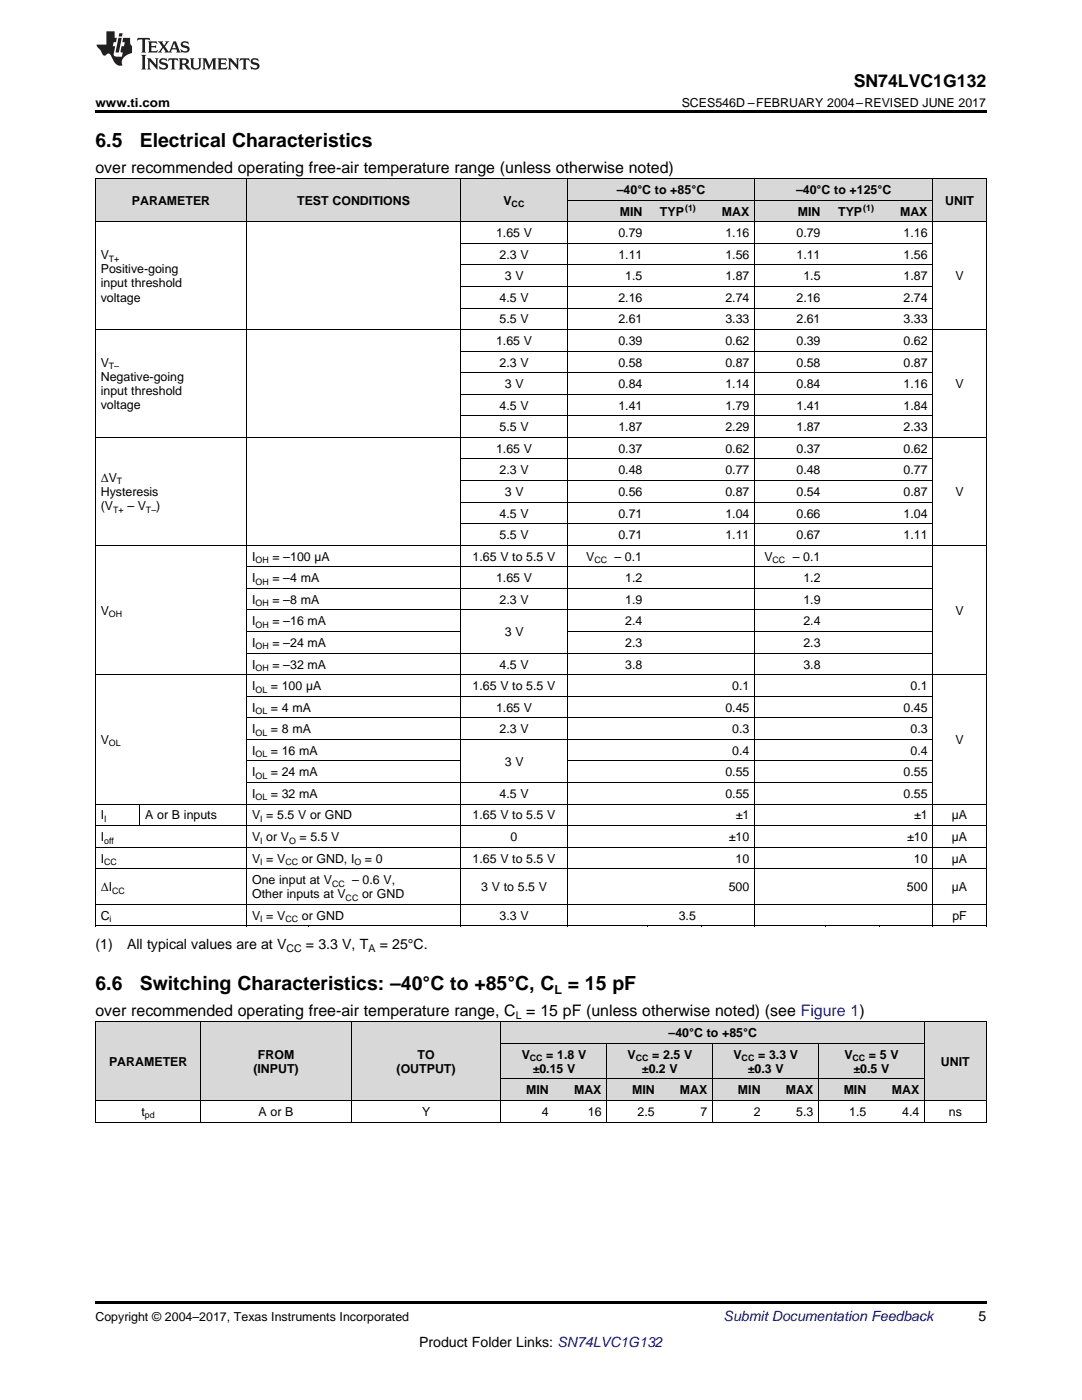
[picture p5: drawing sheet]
<svg xmlns="http://www.w3.org/2000/svg" width="216mm" height="279mm" viewBox="0 0 216 279" stroke-linecap="round" stroke-linejoin="round" font-family="sans-serif">
<g fill="#d8d8d8">
<path d="M19 203.9h21.1v15.8h-21.1z"/>
<path d="M40.1 203.9h30v15.8h-30z"/>
<path d="M70.1 203.9h29.9v15.8h-29.9z"/>
<path d="M184.5 203.9h12.3v15.8h-12.3z"/>
<path d="M100 215.4h10.6v4.3h-10.6z"/>
<path d="M110.6 215.4h10.5v4.3h-10.5z"/>
<path d="M121.1 215.4h10.6v4.3h-10.6z"/>
<path d="M131.7 215.4h10.6v4.3h-10.6z"/>
<path d="M142.3 215.4h10.5v4.3h-10.5z"/>
<path d="M152.8 215.4h10.6v4.3h-10.6z"/>
<path d="M163.4 215.4h10.6v4.3h-10.6z"/>
<path d="M174 215.4h10.5v4.3h-10.5z"/>
<path d="M100 208.2h10.6v7.2h-10.6z"/>
<path d="M110.6 208.2h10.5v7.2h-10.5z"/>
<path d="M121.1 208.2h10.6v7.2h-10.6z"/>
<path d="M131.7 208.2h10.6v7.2h-10.6z"/>
<path d="M142.3 208.2h10.5v7.2h-10.5z"/>
<path d="M152.8 208.2h10.6v7.2h-10.6z"/>
<path d="M163.4 208.2h10.6v7.2h-10.6z"/>
<path d="M174 208.2h10.5v7.2h-10.5z"/>
<path d="M100 203.9h10.6v4.3h-10.6z"/>
<path d="M110.6 203.9h10.5v4.3h-10.5z"/>
<path d="M121.1 203.9h10.6v4.3h-10.6z"/>
<path d="M131.7 203.9h10.6v4.3h-10.6z"/>
<path d="M142.3 203.9h10.5v4.3h-10.5z"/>
<path d="M152.8 203.9h10.6v4.3h-10.6z"/>
<path d="M163.4 203.9h10.6v4.3h-10.6z"/>
<path d="M174 203.9h10.5v4.3h-10.5z"/>
<path d="M19 35.7h8.9v8.6h-8.9z"/>
<path d="M27.9 35.7h21.3v8.6h-21.3z"/>
<path d="M49.2 35.7h12.5v8.6h-12.5z"/>
<path d="M61.7 35.7h30.2v8.6h-30.2z"/>
<path d="M91.9 35.7h21.4v8.6h-21.4z"/>
<path d="M186.2 35.7h10.6v8.6h-10.6z"/>
<path d="M113.3 40h16v4.3h-16z"/>
<path d="M129.3 40h10.6v4.3h-10.6z"/>
<path d="M139.9 40h10.7v4.3h-10.7z"/>
<path d="M150.6 40h14.2v4.3h-14.2z"/>
<path d="M164.8 40h10.7v4.3h-10.7z"/>
<path d="M175.5 40h10.7v4.3h-10.7z"/>
<path d="M113.3 35.7h16v4.3h-16z"/>
<path d="M129.3 35.7h10.6v4.3h-10.6z"/>
<path d="M139.9 35.7h10.7v4.3h-10.7z"/>
<path d="M150.6 35.7h14.2v4.3h-14.2z"/>
<path d="M164.8 35.7h10.7v4.3h-10.7z"/>
<path d="M175.5 35.7h10.7v4.3h-10.7z"/>
</g>
<g fill="#000">
<path d="M19 22h177.8v.5h-177.8zM19 184.8l.2 .1zM49.1 184.8l.1 .1zM61.6 184.8l.1 .1zM91.8 184.8l.1 .1zM113.2 184.8l.1 .1zM129.2 184.8l.1 .1zM139.8 184.8l.1 .1zM150.5 184.8l.1 .1zM164.7 184.8l.1 .1zM175.4 184.8l.1 .1zM186.1 184.8l.1 .1z"/>
<path d="M196.7 184.8l.1 .1zM19 223.9l.2 .1zM70 223.9l.1 .1zM99.9 223.9l.1 .1zM110.5 223.9l.1 .1zM121 223.9l.1 .1zM131.6 223.9l.1 .1zM142.2 223.9l.1 .1zM152.7 223.9l.1 .1zM163.3 223.9l.1 .1zM173.8 223.9l.2 .1zM184.4 223.9l.1 .1z"/>
<path d="M196.7 223.9l.1 .1zM19 259.7h177.8v.5h-177.8z"/>
</g>
<g fill="none" stroke="#000" stroke-width=".2">
<path d="M19 35.6l177.8 .1v149.2M19.1 35.7v149.2M49.2 35.7v149.2M91.9 35.7v149.2M113.2 35.7v149.2M113.3 40h72.9M150.5 35.7v149.2M186.1 35.7v149.2M19 44.3h177.8M91.9 57.2h94.3M91.9 52.9h94.3M91.9 48.6h94.3"/>
<path d="M19 65.8h177.8M91.9 78.7h94.3M91.9 74.4h94.3M91.9 70.1h94.3M91.9 61.5h94.3M19 87.3h177.8M91.9 95.9h94.3M91.9 91.6h94.3M91.9 83h94.3M19 108.8h177.8M49.2 117.4h137M49.2 113.1h137"/>
<path d="M91.9 104.5h94.3M91.9 100.2h94.3M19 134.6h177.8M49.2 138.9h137M49.2 130.3h137M49.2 126h42.7M49.2 121.7h137M113.3 126h72.9M49.2 156.2h137M49.2 151.9h42.7M49.2 147.5h137M49.2 143.2h137"/>
<path d="M113.3 151.9h72.9M19 173.4h177.8M19 169.1h177.8M19 164.8h177.8M19 160.5h177.8M27.9 160.5v4.3M19 184.8h177.8M19 180.5h177.8M19 219.6h177.8M19 203.9h177.8M19.1 203.9v20.1M40.1 203.9v20.1"/>
<path d="M70 203.9v20.1M100 203.9v20.1M100 215.3h84.5M100 208.2h84.5M121.1 208.2v15.8M142.2 208.2v15.8M163.3 208.2v15.8M184.4 203.9v20.1M196.8 203.9v20.1M19 223.9h177.8"/>
</g>
<g fill="#231f20">
<path d="M27.5 7.6l-.1 .5 .4-.2h.6v.1v2.1l-.2 .4h1l-.3-.4v-2.1l.1-.1h.5l.5 .2-.2-.5zM29.5 8.3l.2 .3v1.5l-.2 .4h1.8l.2-.6a1.04 1.04 0 0 1-1.3 .2v-.7h.6l.3 .2v-.6l-.3 .2h-.6v-.6l.8-.1 .4 .3-.2-.5zM31.5 8.3l.9 1.1-.9 1.1h.8l-.2-.2 .5-.7 .4 .7-.2 .2h1.5l-.1-.2 .1-.4h.9l.1 .4-.2 .2h1l-.3-.3-.7-1.9h-.5l-.9 2-.8-1 .9-1h-.8l.1 .3-.3 .5-.4-.6 .2-.2zM34.7 8.6l.4 1h-.7zM36.3 8.4a.63 .63 0 0 0-.2 .7 .63 .63 0 0 0 .6 .4l.6 .2 .1 .2a.75 .75 0 0 1-.7 .4 .75 .75 0 0 1-.6-.5l.1 .7 .1-.1a1.11 1.11 0 0 0 1.5-.6 1.13 1.13 0 0 0-1.2-.8l-.1-.4a1.04 1.04 0 0 1 1.2 .2l-.2-.5-.1 .1-.5-.2zM28.2 10.9l.2 .4v2.2l-.2 .4h1l-.3-.4v-2.2l.3-.4zM29.3 11.6l.3 .4v1.5l-.3 .4h.8l-.2-.4v-1.3l1.5 1.7v-1.9l.2-.4h-.7l.2 .4v.9l-1.1-1.3zM32 11.8a.62 .62 0 0 0-.2 .7 .62 .62 0 0 0 .6 .4l.6 .1 .1 .3a.76 .76 0 0 1-.7 .3 .76 .76 0 0 1-.6-.4l.1 .7 .1-.1a1.11 1.11 0 0 0 1.5-.6 1.13 1.13 0 0 0-1.2-.8l-.1-.4a1.04 1.04 0 0 1 1.2 .2l-.2-.6-.1 .1-.5-.1zM33.7 11.6l-.2 .6a.61 .61 0 0 1 .8-.3v1.6l-.2 .4h.9l-.2-.4v-1.6a.63 .63 0 0 1 .8 .3l-.2-.6zM35.6 11.6l.3 .4v1.5l-.3 .4h1l-.2-.2v-.8l.5 .2a.76 .76 0 0 0 1.2 .7l-1-1a.58 .58 0 0 0 .6-.5 .58 .58 0 0 0-.5-.6zM36.4 11.9h.1a.45 .45 0 0 1 .5 .1 .45 .45 0 0 1 .1 .5l-.7 .2zM37.9 11.6l.2 .2a2.17 2.17 0 0 0 .3 1.9 .99 .99 0 0 0 1.6-.6v-1.1l.2-.4h-.7l.2 .2a1.92 1.92 0 0 1-.2 1.8 .6 .6 0 0 1-.9-.5v-1.1l.2-.4zM40.4 11.6l.2 .4v1.5l-.2 .4h.7l-.2-.4v-1.4l.8 1.8 .8-1.8v1.4l-.2 .4h.9l-.2-.4v-1.5l.2-.4h-.8l-.6 1.5-.6-1.5zM43.4 11.6l.2 .4v1.5l-.2 .4h1.8l.2-.6a1.04 1.04 0 0 1-1.3 .1v-.6h.5l.4 .2v-.6l-.4 .2h-.5v-.7h.8l.3 .3-.1-.6zM45.5 11.6l.2 .4v1.5l-.2 .4h.7l-.2-.4v-1.3l1.5 1.7v-1.9l.2-.4h-.7l.2 .4v.9l-1.1-1.3zM47.9 11.6l-.1 .6a.61 .61 0 0 1 .8-.3v1.6l-.3 .4h1l-.3-.4 .1-1.6a.63 .63 0 0 1 .7 .3l-.1-.6zM50.2 11.8a.62 .62 0 0 0-.2 .7 .62 .62 0 0 0 .6 .4l.6 .1 .2 .3a.76 .76 0 0 1-.8 .3 .76 .76 0 0 1-.6-.4l.1 .7 .2-.1a1.11 1.11 0 0 0 1.5-.6 1.13 1.13 0 0 0-1.3-.8l-.1-.4a1.04 1.04 0 0 1 1.2 .2l-.1-.6-.2 .1-.5-.1z"/>
<path d="M21.2 6.3v2.6h-1.9l.1 .4 .7 .9a.91 .91 0 0 0 1 .8 .56 .56 0 0 1 .5-.3 .56 .56 0 0 1 .5 .3l.4 .8a1.53 1.53 0 0 0 1.9 1.2 1.54 1.54 0 0 1 1-2.1l.9-.3v-1.4a1.52 1.52 0 0 1-.3-1.6h-1.4l-.2 .8h.5l-.2 .8h-.4l-.2 1v.2l.4 .1-.2 .8a1.93 1.93 0 0 1-1.6-.3l.3-1.8h-.5l.2-.8h.4l.2-.8h-.4v-1.3zM23.6 7.6l-.6 2.9h.7l.6-2.9zM23.8 6.6l-.1 .7h.6l.2-.7z"/>
</g>
<g font-size="3.9">
<text x="19" y="29.3">6.5</text>
<text x="27.9" y="29.3">Electrical Characteristics</text>
<text x="19" y="197.5">6.6</text>
<text x="27.9" y="197.5">Switching Characteristics: –40°C to +85°C, C = 15 pF</text>
</g>
<text font-size="3.5" x="170.4" y="17.3">SN74LVC1G132</text>
<g font-size="3.2">
<text x="19" y="34.4">over recommended operating free-air temperature range (unless otherwise noted)</text>
<text x="19" y="202.7">over recommended operating free-air temperature range, C = 15 pF (unless otherwise noted) (see Figure 1)</text>
</g>
<g font-size="2.8">
<text x="19" y="189.4">(1)</text>
<text x="25.4" y="189.4">All typical values are at V</text>
<text x="61" y="189.4">= 3.3 V, T</text>
<text x="75.8" y="189.4">= 25°C.</text>
<text x="195.3" y="263.6">5</text>
<text x="83.6" y="268.9">Product Folder Links: SN74LVC1G132</text>
</g>
<text font-size="2.8" fill="#0000c8" x="144.4" y="263.6">Submit Documentation Feedback</text>
<g font-size="2.5">
<text x="19" y="21.4">www.ti.com</text>
<text x="136" y="21.4">SCES546D –FEBRUARY 2004–REVISED JUNE 2017</text>
<text x="26.3" y="40.9">PARAMETER</text>
<text x="59.3" y="40.9">TEST CONDITIONS</text>
<text x="100.5" y="40.9">V</text>
<text x="123.1" y="38.7">–40°C</text>
<text x="130.7" y="38.7">to +85°C</text>
<text x="158.9" y="38.7">–40°C to +125°</text>
<text x="176.1" y="38.7">C</text>
<text x="188.6" y="40.9">UNIT</text>
<text x="99" y="47.3">1.65 V</text>
<text x="123.4" y="47.3">0.79</text>
<text x="123.7" y="43">MIN</text>
<text x="131.7" y="43">TYP</text>
<text x="144" y="43">MAX</text>
<text x="144.7" y="47.3">1.16</text>
<text x="158.9" y="47.3">0.79</text>
<text x="159.2" y="43">MIN</text>
<text x="167.3" y="43">TYP</text>
<text x="179.6" y="43">MAX</text>
<text x="180.3" y="47.3">1.16</text>
<text x="20.1" y="51.7">V</text>
<text x="99.7" y="51.6">2.3 V</text>
<text x="123.4" y="51.6">1.11</text>
<text x="144.7" y="51.6">1.56</text>
<text x="158.9" y="51.6">1.11</text>
<text x="180.3" y="51.6">1.56</text>
<text x="20.1" y="54.5">Positive-going</text>
<text x="20.1" y="57.4">input threshold</text>
<text x="100.7" y="56">3 V</text>
<text x="124.8" y="56">1.5</text>
<text x="144.7" y="56">1.87</text>
<text x="160.3" y="56">1.5</text>
<text x="180.3" y="56">1.87</text>
<text x="190.6" y="56">V</text>
<text x="20.1" y="60.2">voltage</text>
<text x="99.7" y="60.3">4.5 V</text>
<text x="99.7" y="64.6">5.5 V</text>
<text x="123.4" y="60.3">2.16</text>
<text x="123.4" y="64.6">2.61</text>
<text x="144.7" y="60.3">2.74</text>
<text x="144.7" y="64.6">3.33</text>
<text x="158.9" y="60.3">2.16</text>
<text x="158.9" y="64.6">2.61</text>
<text x="180.3" y="60.3">2.74</text>
<text x="180.3" y="64.6">3.33</text>
<text x="99" y="68.9">1.65 V</text>
<text x="123.4" y="68.9">0.39</text>
<text x="144.7" y="68.9">0.62</text>
<text x="158.9" y="68.9">0.39</text>
<text x="180.3" y="68.9">0.62</text>
<text x="20.1" y="73.2">V</text>
<text x="20.1" y="76.1">Negative-going</text>
<text x="99.7" y="73.2">2.3 V</text>
<text x="100.7" y="77.5">3 V</text>
<text x="123.4" y="73.2">0.58</text>
<text x="123.4" y="77.5">0.84</text>
<text x="144.7" y="73.2">0.87</text>
<text x="144.7" y="77.5">1.14</text>
<text x="158.9" y="73.2">0.58</text>
<text x="158.9" y="77.5">0.84</text>
<text x="180.3" y="73.2">0.87</text>
<text x="180.3" y="77.5">1.16</text>
<text x="190.6" y="77.5">V</text>
<text x="20.1" y="78.9">input threshold</text>
<text x="20.1" y="81.7">voltage</text>
<text x="99.7" y="81.8">4.5 V</text>
<text x="123.4" y="81.8">1.41</text>
<text x="144.7" y="81.8">1.79</text>
<text x="158.9" y="81.8">1.41</text>
<text x="180.3" y="81.8">1.84</text>
<text x="99.7" y="86.1">5.5 V</text>
<text x="123.4" y="86.1">1.87</text>
<text x="144.7" y="86.1">2.29</text>
<text x="158.9" y="86.1">1.87</text>
<text x="180.3" y="86.1">2.33</text>
<text x="99" y="90.4">1.65 V</text>
<text x="99.7" y="94.7">2.3 V</text>
<text x="123.4" y="90.4">0.37</text>
<text x="123.4" y="94.7">0.48</text>
<text x="144.7" y="90.4">0.62</text>
<text x="144.7" y="94.7">0.77</text>
<text x="158.9" y="90.4">0.37</text>
<text x="158.9" y="94.7">0.48</text>
<text x="180.3" y="90.4">0.62</text>
<text x="180.3" y="94.7">0.77</text>
<text x="20.1" y="96.2">ΔV</text>
<text x="20.1" y="99">Hysteresis</text>
<text x="20.1" y="101.8">(V</text>
<text x="25.4" y="101.8">– V</text>
<text x="31.2" y="101.8">)</text>
<text x="100.7" y="99">3 V</text>
<text x="123.4" y="99">0.56</text>
<text x="144.7" y="99">0.87</text>
<text x="158.9" y="99">0.54</text>
<text x="180.3" y="99">0.87</text>
<text x="190.6" y="99">V</text>
<text x="99.7" y="103.3">4.5 V</text>
<text x="99.7" y="107.6">5.5 V</text>
<text x="123.4" y="103.3">0.71</text>
<text x="123.4" y="107.6">0.71</text>
<text x="144.7" y="103.3">1.04</text>
<text x="144.7" y="107.6">1.11</text>
<text x="158.9" y="103.3">0.66</text>
<text x="158.9" y="107.6">0.67</text>
<text x="180.3" y="103.3">1.04</text>
<text x="180.3" y="107.6">1.11</text>
<text x="50.3" y="111.9">I</text>
<text x="54.4" y="111.9">= –100 µA</text>
<text x="94.3" y="111.9">1.65 V to 5.5 V</text>
<text x="117" y="111.9">V</text>
<text x="122.6" y="111.9">– 0.1</text>
<text x="152.5" y="111.9">V</text>
<text x="158.2" y="111.9">– 0.1</text>
<text x="50.3" y="116.2">I</text>
<text x="54.4" y="116.2">= –4 mA</text>
<text x="99" y="116.2">1.65 V</text>
<text x="124.8" y="116.2">1.2</text>
<text x="160.3" y="116.2">1.2</text>
<text x="20.1" y="122.7">V</text>
<text x="50.3" y="120.5">I</text>
<text x="50.3" y="124.8">I</text>
<text x="54.4" y="120.5">= –8 mA</text>
<text x="54.4" y="124.8">= –16 mA</text>
<text x="99.7" y="120.5">2.3 V</text>
<text x="124.8" y="120.5">1.9</text>
<text x="124.8" y="124.8">2.4</text>
<text x="160.3" y="120.5">1.9</text>
<text x="160.3" y="124.8">2.4</text>
<text x="190.6" y="122.7">V</text>
<text x="50.3" y="129.1">I</text>
<text x="54.4" y="129.1">= –24 mA</text>
<text x="100.7" y="127">3 V</text>
<text x="124.8" y="129.1">2.3</text>
<text x="160.3" y="129.1">2.3</text>
<text x="50.3" y="133.4">I</text>
<text x="50.3" y="137.7">I</text>
<text x="54" y="137.7">= 100 µA</text>
<text x="54.4" y="133.4">= –32 mA</text>
<text x="94.3" y="137.7">1.65 V to 5.5 V</text>
<text x="99.7" y="133.4">4.5 V</text>
<text x="124.8" y="133.4">3.8</text>
<text x="146.1" y="137.7">0.1</text>
<text x="160.3" y="133.4">3.8</text>
<text x="181.7" y="137.7">0.1</text>
<text x="50.3" y="142">I</text>
<text x="54" y="142">= 4 mA</text>
<text x="99" y="142">1.65 V</text>
<text x="144.7" y="142">0.45</text>
<text x="180.3" y="142">0.45</text>
<text x="20.1" y="148.5">V</text>
<text x="50.3" y="146.3">I</text>
<text x="54" y="146.3">= 8 mA</text>
<text x="99.7" y="146.3">2.3 V</text>
<text x="146.1" y="146.3">0.3</text>
<text x="181.7" y="146.3">0.3</text>
<text x="190.6" y="148.5">V</text>
<text x="50.3" y="150.6">I</text>
<text x="50.3" y="154.9">I</text>
<text x="54" y="150.6">= 16 mA</text>
<text x="54" y="154.9">= 24 mA</text>
<text x="100.7" y="152.8">3 V</text>
<text x="144.7" y="154.9">0.55</text>
<text x="146.1" y="150.6">0.4</text>
<text x="180.3" y="154.9">0.55</text>
<text x="181.7" y="150.6">0.4</text>
<text x="50.3" y="159.2">I</text>
<text x="54" y="159.2">= 32 mA</text>
<text x="99.7" y="159.2">4.5 V</text>
<text x="144.7" y="159.2">0.55</text>
<text x="180.3" y="159.2">0.55</text>
<text x="20.1" y="163.5">I</text>
<text x="20.1" y="167.9">I</text>
<text x="29" y="163.5">A or B inputs</text>
<text x="50.3" y="163.5">V = 5.5 V or GND</text>
<text x="50.3" y="167.9">V or V</text>
<text x="59.8" y="167.9">= 5.5 V</text>
<text x="94.3" y="163.5">1.65 V to 5.5 V</text>
<text x="101.9" y="167.9">0</text>
<text x="145.5" y="167.9">±10</text>
<text x="146.8" y="163.5">±1</text>
<text x="181" y="167.9">±10</text>
<text x="182.4" y="163.5">±1</text>
<text x="189.9" y="163.5">µA</text>
<text x="189.9" y="167.9">µA</text>
<text x="20.1" y="172.2">I</text>
<text x="50.3" y="172.2">V = V</text>
<text x="60.2" y="172.2">or GND, I</text>
<text x="72.8" y="172.2">= 0</text>
<text x="94.3" y="172.2">1.65 V to 5.5 V</text>
<text x="146.8" y="172.2">10</text>
<text x="182.4" y="172.2">10</text>
<text x="189.9" y="172.2">µA</text>
<text x="20.1" y="177.9">ΔI</text>
<text x="50.3" y="176.5">One input at V</text>
<text x="50.3" y="179.3">Other inputs at V</text>
<text x="70.3" y="176.5">– 0.6 V,</text>
<text x="72.2" y="179.3">or GND</text>
<text x="96" y="177.9">3 V to 5.5 V</text>
<text x="145.4" y="177.9">500</text>
<text x="181" y="177.9">500</text>
<text x="189.9" y="177.9">µA</text>
<text x="20.1" y="183.6">C</text>
<text x="50.3" y="183.6">V = V</text>
<text x="60.2" y="183.6">or GND</text>
<text x="99.7" y="183.6">3.3 V</text>
<text x="135.4" y="183.6">3.5</text>
<text x="190" y="183.6">pF</text>
<text x="110.6" y="198.3">L</text>
<text x="133.4" y="207">–40°C to +85°C</text>
<text x="21.8" y="212.7">PARAMETER</text>
<text x="50.6" y="214.1">(INPUT)</text>
<text x="51.5" y="211.3">FROM</text>
<text x="79.1" y="214.1">(OUTPUT)</text>
<text x="83.3" y="211.3">TO</text>
<text x="104.1" y="211.3">V</text>
<text x="106.3" y="214.1">±0.15 V</text>
<text x="109" y="211.3">=</text>
<text x="111.2" y="211.3">1.8 V</text>
<text x="125.2" y="211.3">V</text>
<text x="128.1" y="214.1">±0.2 V</text>
<text x="130.1" y="211.3">=</text>
<text x="132.3" y="211.3">2.5 V</text>
<text x="146.4" y="211.3">V</text>
<text x="149.2" y="214.1">±0.3 V</text>
<text x="151.3" y="211.3">=</text>
<text x="153.5" y="211.3">3.3 V</text>
<text x="168.5" y="211.3">V</text>
<text x="170.3" y="214.1">±0.5 V</text>
<text x="173.4" y="211.3">= 5 V</text>
<text x="187.7" y="212.7">UNIT</text>
<text x="105" y="218.4">MIN</text>
<text x="114.5" y="218.4">MAX</text>
<text x="126.1" y="218.4">MIN</text>
<text x="135.7" y="218.4">MAX</text>
<text x="147.2" y="218.4">MIN</text>
<text x="156.8" y="218.4">MAX</text>
<text x="168.3" y="218.4">MIN</text>
<text x="177.9" y="218.4">MAX</text>
<text x="28.3" y="222.7">t</text>
<text x="51.6" y="222.7">A or B</text>
<text x="84.2" y="222.7">Y</text>
<text x="108.1" y="222.7">4</text>
<text x="117.3" y="222.7">16</text>
<text x="127.2" y="222.7">2.5</text>
<text x="139.8" y="222.7">7</text>
<text x="150.4" y="222.7">2</text>
<text x="158.9" y="222.7">5.3</text>
<text x="169.4" y="222.7">1.5</text>
<text x="180" y="222.7">4.4</text>
<text x="189.3" y="222.7">ns</text>
<text x="19" y="263.6">Copyright © 2004–2017, Texas Instruments Incorporated</text>
</g>
<g font-size="2.1">
<text x="57.1" y="190">CC</text>
<text x="73.5" y="190">A</text>
<text x="102.9" y="203.3">L</text>
</g>
<g font-size="1.8">
<text x="102.1" y="41.4">CC</text>
<text x="136.7" y="42.1">(1)</text>
<text x="172.3" y="42.1">(1)</text>
<text x="21.7" y="52.2">T+</text>
<text x="21.7" y="73.7">T–</text>
<text x="23.3" y="96.7">T</text>
<text x="22.6" y="102.3">T+</text>
<text x="29.1" y="102.3">T–</text>
<text x="51" y="112.4">OH</text>
<text x="118.6" y="112.4">CC</text>
<text x="154.2" y="112.4">CC</text>
<text x="51" y="116.7">OH</text>
<text x="21.7" y="123.2">OH</text>
<text x="51" y="121">OH</text>
<text x="51" y="125.3">OH</text>
<text x="51" y="129.6">OH</text>
<text x="51" y="133.9">OH</text>
<text x="51" y="138.2">OL</text>
<text x="51" y="142.5">OL</text>
<text x="21.7" y="149">OL</text>
<text x="51" y="146.8">OL</text>
<text x="51" y="151.1">OL</text>
<text x="51" y="155.4">OL</text>
<text x="51" y="159.7">OL</text>
<text x="20.8" y="164">I</text>
<text x="51.9" y="164">I</text>
<text x="20.8" y="168.3">off</text>
<text x="20.8" y="172.6">CC</text>
<text x="51.9" y="168.3">I</text>
<text x="51.9" y="172.6">I</text>
<text x="56.9" y="172.6">CC</text>
<text x="57.7" y="168.3">O</text>
<text x="70.7" y="172.6">O</text>
<text x="22.4" y="178.4">CC</text>
<text x="66.3" y="177">CC</text>
<text x="69" y="179.8">CC</text>
<text x="21.9" y="184.1">i</text>
<text x="51.9" y="184.1">I</text>
<text x="56.9" y="184.1">CC</text>
<text x="105.7" y="211.8">CC</text>
<text x="126.9" y="211.8">CC</text>
<text x="148" y="211.8">CC</text>
<text x="170.1" y="211.8">CC</text>
<text x="28.9" y="223.2">pd</text>
</g>
</svg>
